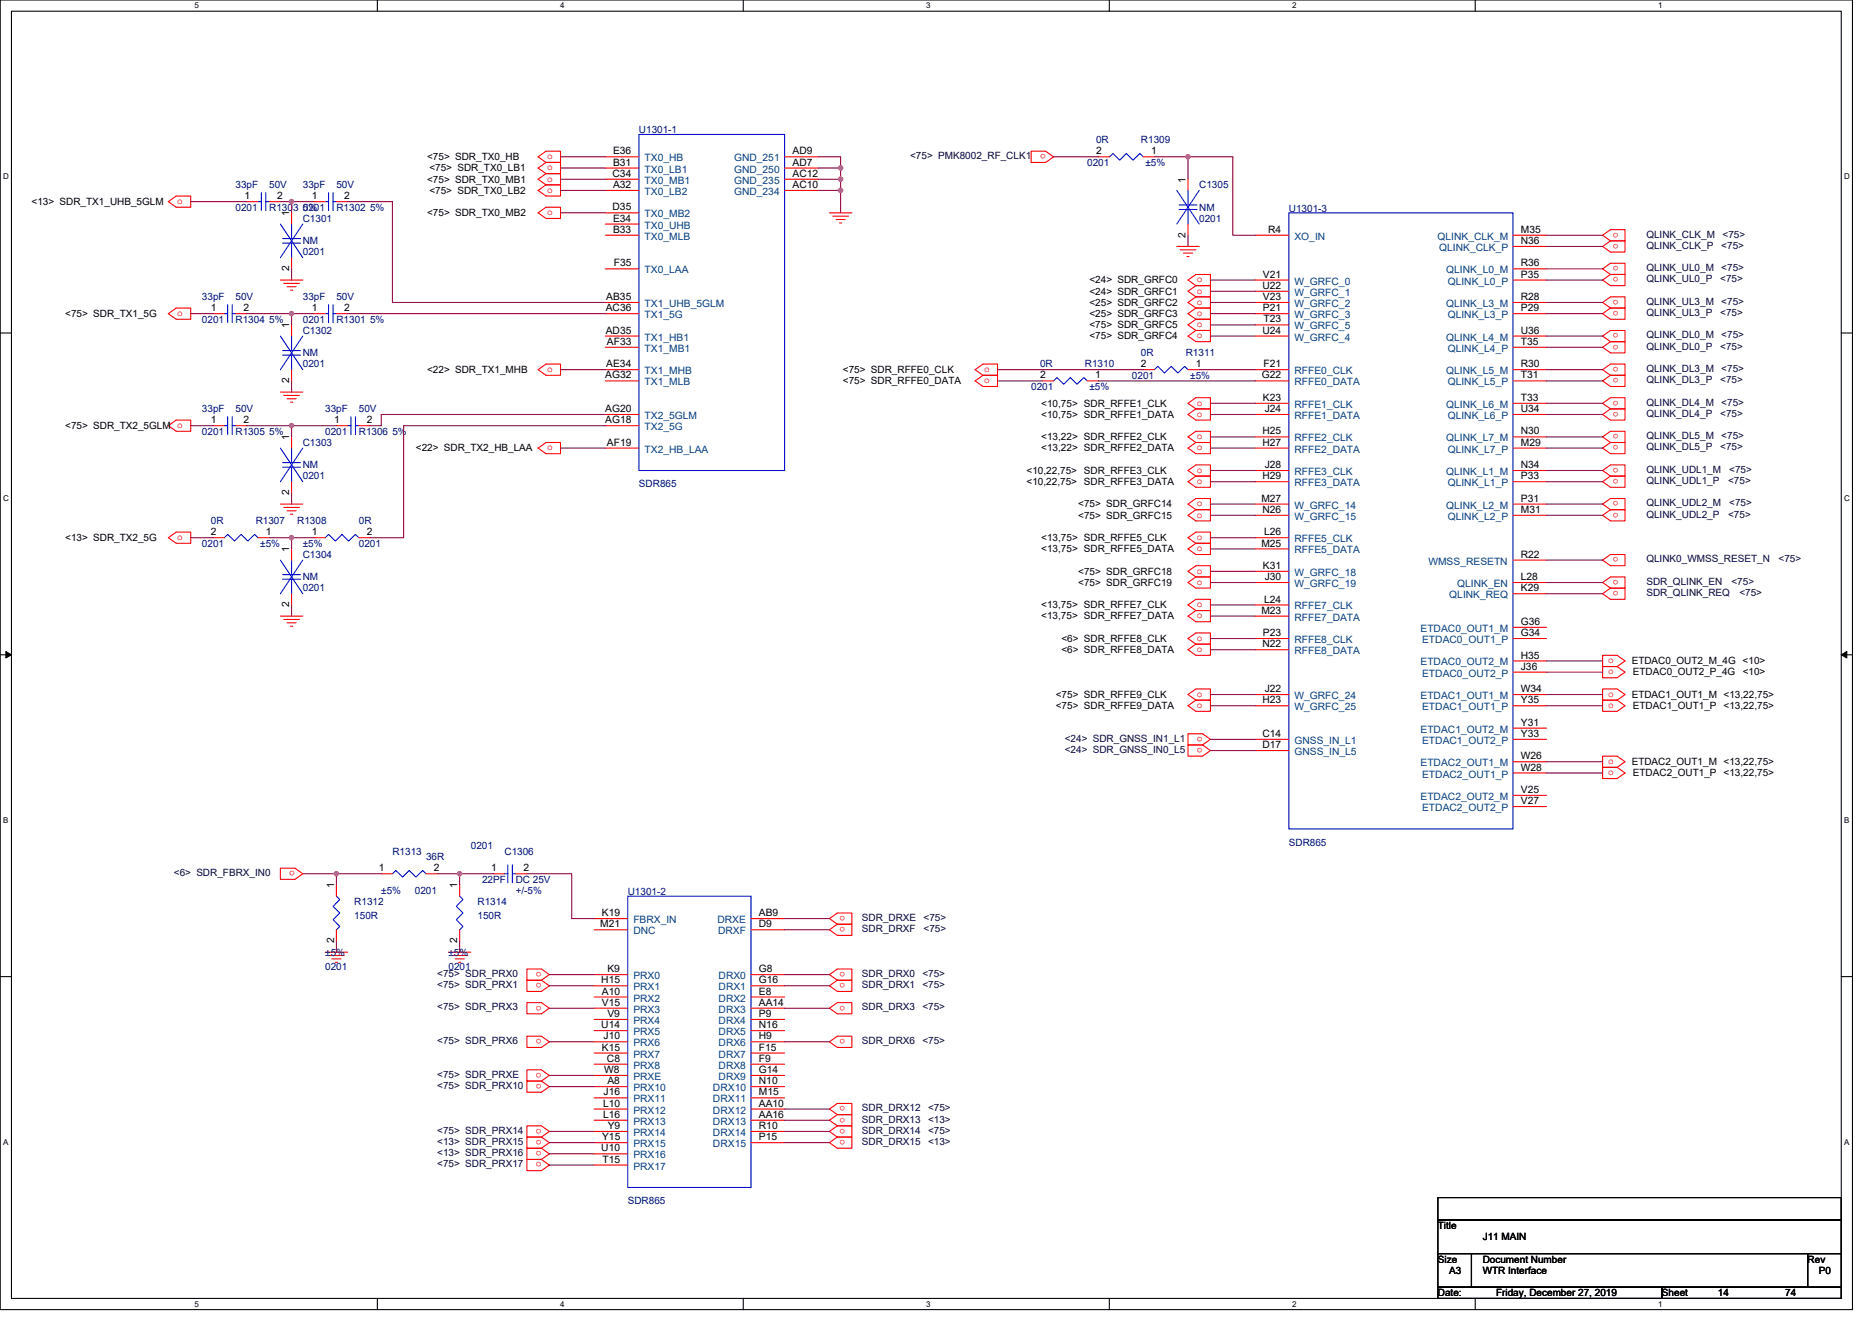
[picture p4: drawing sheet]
<svg xmlns="http://www.w3.org/2000/svg" width="297mm" height="210mm" viewBox="0 0 297 210" stroke-linecap="round" stroke-linejoin="round" font-family="sans-serif">
<path d="M0 0h293.9v207.9h-293.9zM1.8 1.8h290.4v204.3h-290.4z" fill="none" stroke="#000" stroke-width=".17"/>
<g fill="#fff">
<path d="M30.8 .2h.7v1.4h-.7z"/>
<path d="M30.8 206.3h.7v1.4h-.7z"/>
</g>
<path d="M59.9 0v1.8M59.9 206.1v1.8" fill="none" stroke="#000" stroke-width=".17"/>
<g fill="#fff">
<path d="M88.9 .2h.7v1.4h-.7z"/>
<path d="M88.9 206.3h.7v1.4h-.7z"/>
</g>
<path d="M117.9 0v1.8M117.9 206.1v1.8" fill="none" stroke="#000" stroke-width=".17"/>
<g fill="#fff">
<path d="M147 .2h.7v1.4h-.7z"/>
<path d="M147 206.3h.7v1.4h-.7z"/>
</g>
<path d="M176 0v1.8M176 206.1v1.8" fill="none" stroke="#000" stroke-width=".17"/>
<g fill="#fff">
<path d="M205 .2h.7v1.4h-.7z"/>
<path d="M205 206.3h.7v1.4h-.7z"/>
</g>
<path d="M234.1 0v1.8M234.1 206.1v1.8" fill="none" stroke="#000" stroke-width=".17"/>
<g fill="#fff">
<path d="M263.1 .2h.7v1.4h-.7z"/>
<path d="M263.1 206.3h.7v1.4h-.7z"/>
<path d="M.5 27.3h.9v1.4h-.9z"/>
<path d="M292.6 27.3h.9v1.4h-.9z"/>
<path d="M.5 78.4h.9v1.4h-.9z"/>
<path d="M292.6 78.4h.9v1.4h-.9z"/>
</g>
<path d="M0 52.9h1.8M292.2 52.9h1.7" fill="none" stroke="#000" stroke-width=".17"/>
<g fill="#fff">
<path d="M.5 129.5h.8v1.4h-.8z"/>
<path d="M292.6 129.5h.9v1.4h-.9z"/>
</g>
<path d="M0 103.9h1.8M292.2 103.9h1.7" fill="none" stroke="#000" stroke-width=".17"/>
<path d="M.9 103.4l.9 .5-.9 .5zM292.2 103.9l.8-.5v1z" fill="#000" stroke="#000" stroke-width=".16"/>
<g fill="#fff">
<path d="M.5 180.5h.8v1.4h-.8z"/>
<path d="M292.6 180.5h.9v1.4h-.9z"/>
</g>
<path d="M0 155h1.8M292.2 155h1.7M228.2 190.1h64v3.5h-64zM228.2 193.6h64v5.4h-64zM228.2 199h5.3v5.3h-5.3zM233.5 199h53.3v5.3h-53.3zM286.8 199h5.4v5.3h-5.4zM228.2 204.3h35.5v1.8h-35.5zM263.7 204.3h28.5v1.8h-28.5z" fill="none" stroke="#000" stroke-width=".17"/>
<g fill="none" stroke="#f00" stroke-width=".17">
<path d="M26.7 32l1.3-.9h2.3v1.8h-2.3zM39.2 32h1.7M42.7 32h1.8M46.3 33.8v1.8M49.8 32h1.8M53.4 32h1.8M85.4 24.9l1.2-.9h2.3v1.8h-2.3zM85.4 30.2l1.2-.9h2.3v1.8h-2.3zM85.4 33.8l1.2-.9h2.3v1.8h-2.3zM86.6 27.6h2.3v1.7h-2.3M86.6 25.8h2.3v1.8h-2.3M86.6 27.6l-1.2 .8 1.2 .9"/>
<path d="M86.6 25.8l-1.2 .9 1.2 .9M96.1 30.2h5.3M96.1 26.7h5.3M96.1 37.3h5.3M96.1 28.4h5.3M96.1 33.8h5.3M96.1 35.6h5.3M96.1 24.9h5.3M124.5 30.2h5.3M124.5 28.4h5.3M124.5 26.7h5.3M124.5 24.9h5.3"/>
<path d="M131.6 33.8h3.6M132.1 34.3h2.5M132.7 34.8h1.4M133.2 35.4h.4M163.6 24h2.3l1.3 .9-1.3 .9h-2.3zM174.3 24.9h1.8M181.4 24.9h1.8M186.7 39.1h3.6M187.3 39.6h2.5M188.5 28.4v1.8M188.5 35.6v1.7M199.2 37.3h5.3"/>
<path d="M240.1 37.3h5.3M240.1 39.1h5.3M254.3 37.3l1.2-.9h2.3v1.8h-2.3zM254.3 39.1l1.2-.9h2.3v1.8h-2.3zM26.7 49.8l1.3-.9h2.3v1.8h-2.3zM33.8 49.8h1.8M37.4 49.8h1.8M44.5 44.4h3.5M45 45h2.5M45.5 45.5h1.5M46.1 46.1h.3M46.3 40.9v1.8"/>
<path d="M46.3 51.6v1.7M46.3 58.7v1.8M49.8 49.8h1.8M53.4 49.8h1.8M85.4 58.7l1.2-.9h2.3v1.8h-2.3zM96.1 42.7h5.3M96.1 48h5.3M96.1 49.8h5.3M96.1 53.3h5.3M96.1 58.7h5.3M96.1 55.1h5.3M154.7 58.7l1.3-.9h2.3v1.8h-2.3z"/>
<path d="M181.4 58.7h1.8M187.8 40.2h1.4M188.3 40.7h.4M188.5 44.4l1.3-.8h2.3v1.7h-2.3zM188.5 53.3l1.3-.8h2.3v1.7h-2.3zM188.5 58.7h1.8M189.8 50.7h2.3v1.8h-2.3M189.8 47.1h2.3v1.8h-2.3M189.8 45.3h2.3v1.8h-2.3M189.8 48.9h2.3v1.8h-2.3M189.8 50.7l-1.3 .9 1.3 .9M189.8 47.1l-1.3 .9 1.3 .9"/>
<path d="M189.8 45.3l-1.3 .9 1.3 .9M189.8 48.9l-1.3 .9 1.3 .9M199.2 58.7h5.3M199.2 49.8h5.3M199.2 51.6h5.3M199.2 46.2h5.3M199.2 53.3h5.3M199.2 44.4h5.3M199.2 48h5.3M240.1 49.8h5.3M240.1 44.4h5.3M240.1 48h5.3"/>
<path d="M240.1 58.7h5.3M240.1 42.7h5.3M240.1 55.1h5.3M240.1 53.3h5.3M254.3 42.7l1.2-.9h2.3v1.8h-2.3zM254.3 44.4l1.2-.8h2.3v1.7h-2.3zM254.3 48l1.2-.9h2.3v1.8h-2.3zM254.3 49.8l1.2-.9h2.3v1.8h-2.3zM254.3 53.3l1.2-.8h2.3v1.7h-2.3zM254.3 55.1l1.2-.9h2.3v1.8h-2.3zM254.3 58.7l1.2-.9h2.3v1.8h-2.3zM26.7 67.6l1.3-.9h2.3v1.8h-2.3z"/>
<path d="M33.8 67.6h1.8M37.4 67.6h1.8M44.5 62.2h3.5M45 62.8h2.5M45.5 63.3h1.5M46.1 63.8h.3M46.3 69.3v1.8M46.3 76.5v1.7M53.4 67.6h1.8M56.9 67.6h1.8M85.4 71.1l1.2-.9h2.3v1.8h-2.3zM96.1 71.1h5.3"/>
<path d="M96.1 67.6h5.3M96.1 65.8h5.3M96.1 60.5h5.3M154.7 60.5l1.3-.9h2.3v1.7h-2.3zM165.4 60.5h1.8M172.5 60.5h1.8M188.5 64l1.3-.9h2.3v1.8h-2.3zM188.5 65.8l1.3-.9h2.3v1.8h-2.3zM188.5 69.3l1.3-.8h2.3v1.7h-2.3zM188.5 71.1l1.3-.9h2.3v1.8h-2.3zM188.5 74.7l1.3-.9h2.3v1.8h-2.3zM188.5 76.5l1.3-.9h2.3v1.7h-2.3z"/>
<path d="M199.2 60.5h5.3M199.2 69.3h5.3M199.2 71.1h5.3M199.2 76.5h5.3M199.2 65.8h5.3M199.2 74.7h5.3M199.2 64h5.3M240.1 71.1h5.3M240.1 69.3h5.3M240.1 74.7h5.3M240.1 76.5h5.3M240.1 60.5h5.3"/>
<path d="M240.1 64h5.3M240.1 65.8h5.3M254.3 60.5l1.2-.9h2.3v1.7h-2.3zM254.3 64l1.2-.9h2.3v1.8h-2.3zM254.3 65.8l1.2-.9h2.3v1.8h-2.3zM254.3 69.3l1.2-.8h2.3v1.7h-2.3zM254.3 71.1l1.2-.9h2.3v1.8h-2.3zM254.3 74.7l1.2-.9h2.3v1.8h-2.3zM254.3 76.5l1.2-.9h2.3v1.7h-2.3zM26.7 85.3l1.3-.8h2.3v1.7h-2.3zM33.8 85.3h1.8M40.9 85.3h1.8"/>
<path d="M44.5 80h3.5M44.5 97.8h3.5M45 80.5h2.5M45 98.3h2.5M45.5 81.1h1.5M45.5 98.8h1.5M46.1 81.6h.3M46.1 99.4h.3M46.3 87.1v1.8M46.3 94.2v1.8M49.8 85.3h1.8M56.9 85.3h1.8"/>
<path d="M188.5 90.7l1.3-.9h2.3v1.8h-2.3zM188.5 80l1.3-.9h2.3v1.8h-2.3zM188.5 81.8l1.3-.9h2.3v1.8h-2.3zM188.5 85.3l1.3-.8h2.3v1.7h-2.3zM188.5 87.1l1.3-.9h2.3v1.8h-2.3zM188.5 96l1.3-.9h2.3v1.8h-2.3zM188.5 97.8l1.3-.9h2.3v1.8h-2.3zM188.5 92.5l1.3-.9h2.3v1.7h-2.3zM199.2 92.5h5.3M199.2 90.7h5.3M199.2 96h5.3M199.2 85.3h5.3"/>
<path d="M199.2 97.8h5.3M199.2 87.1h5.3M199.2 80h5.3M199.2 81.8h5.3M240.1 99.6h5.3M240.1 94.2h5.3M240.1 92.5h5.3M240.1 81.8h5.3M240.1 80h5.3M240.1 88.9h5.3M254.3 80l1.2-.9h2.3v1.8h-2.3zM254.3 81.8l1.2-.9h2.3v1.8h-2.3z"/>
<path d="M254.3 88.9l1.2-.9h2.3v1.8h-2.3zM254.3 92.5l1.2-.9h2.3v1.7h-2.3zM254.3 94.2l1.2-.9h2.3v1.8h-2.3zM188.5 116.5h2.3l1.3 .8-1.3 .9h-2.3zM188.5 118.2h2.3l1.3 .9-1.3 .9h-2.3zM188.5 101.3l1.3-.8h2.3v1.7h-2.3zM188.5 103.1l1.3-.9h2.3v1.8h-2.3zM188.5 110.2l1.3-.9h2.3v1.8h-2.3zM188.5 112l1.3-.9h2.3v1.8h-2.3zM199.2 117.3h5.3M199.2 119.1h5.3M199.2 112h5.3"/>
<path d="M199.2 110.2h5.3M199.2 103.1h5.3M199.2 101.3h5.3M240.1 101.3h5.3M240.1 104.9h5.3M240.1 106.7h5.3M240.1 110.2h5.3M240.1 115.6h5.3M240.1 117.3h5.3M240.1 112h5.3M254.3 104h2.3l1.2 .9-1.2 .9h-2.3zM254.3 105.8h2.3l1.2 .9-1.2 .9h-2.3z"/>
<path d="M254.3 109.3h2.3l1.2 .9-1.2 .9h-2.3zM254.3 111.1h2.3l1.2 .9-1.2 .9h-2.3zM44.5 137.8h2.3l1.2 .9-1.2 .9h-2.3zM60.5 138.7h1.8M67.6 138.7h1.8M78.3 138.7h1.7M81.8 138.7h1.8M240.1 126.2h5.3M240.1 128h5.3M240.1 120.9h5.3M240.1 122.7h5.3M254.3 120h2.3l1.2 .9-1.2 .9h-2.3z"/>
<path d="M254.3 121.8h2.3l1.2 .9-1.2 .9h-2.3zM51.6 151.1h3.6M52.1 151.7h2.5M52.7 152.2h1.4M53.2 152.7h.3M53.4 140.5v1.7M53.4 147.6v1.8M71.2 151.1h3.5M71.7 151.7h2.5M72.2 152.2h1.5M72.8 152.7h.3M72.9 140.5v1.7"/>
<path d="M72.9 147.6v1.8M83.6 155.6h2.3l1.3 .9-1.3 .9h-2.3zM83.6 159.1h2.3l1.3 .9-1.3 .9h-2.3zM83.6 153.8h2.3l1.3 .9-1.3 .9h-2.3zM94.3 158.2h5.3M94.3 156.5h5.3M94.3 154.7h5.3M94.3 145.8h5.3M94.3 147.6h5.3M119.2 147.6h5.3M119.2 158.2h5.3M119.2 154.7h5.3"/>
<path d="M119.2 156.5h5.3M119.2 145.8h5.3M131.6 156.5l1.3-.9h2.3v1.8h-2.3zM131.6 145.8l1.3-.9h2.3v1.8h-2.3zM131.6 147.6l1.3-.9h2.3v1.8h-2.3zM131.6 154.7l1.3-.9h2.3v1.8h-2.3zM83.6 164.5h2.3l1.3 .9-1.3 .8h-2.3zM83.6 169.8h2.3l1.3 .9-1.3 .9h-2.3zM83.6 171.6h2.3l1.3 .9-1.3 .9h-2.3zM83.6 178.7h2.3l1.3 .9-1.3 .9h-2.3zM94.3 172.5h5.3M94.3 168.9h5.3"/>
<path d="M94.3 165.4h5.3M94.3 174.2h5.3M94.3 167.1h5.3M94.3 176h5.3M94.3 177.8h5.3M94.3 163.6h5.3M94.3 161.8h5.3M94.3 160h5.3M94.3 170.7h5.3M94.3 179.6h5.3M119.2 168.9h5.3M119.2 167.1h5.3"/>
<path d="M119.2 170.7h5.3M119.2 165.4h5.3M119.2 174.2h5.3M119.2 172.5h5.3M119.2 163.6h5.3M119.2 161.8h5.3M119.2 179.6h5.3M119.2 176h5.3M119.2 160h5.3M119.2 177.8h5.3M131.6 160l1.3-.9h2.3v1.8h-2.3zM131.6 165.4l1.3-.9h2.3v1.7h-2.3z"/>
<path d="M131.6 176l1.3-.9h2.3v1.8h-2.3zM132.9 176.9h2.3v1.8h-2.3M132.9 178.7h2.3v1.8h-2.3M132.9 176.9l-1.3 .9 1.3 .9M132.9 178.7l-1.3 .9 1.3 .9M83.6 184h2.3l1.3 .9-1.3 .9h-2.3zM85.9 180.5l1.3 .9-1.3 .8M85.9 182.2l1.3 .9-1.3 .9M85.9 180.5h-2.3v1.7h2.3M85.9 182.2h-2.3v1.8h2.3M94.3 184.9h5.3M94.3 183.1h5.3"/>
<path d="M94.3 181.4h5.3M119.2 181.4h5.3M131.6 181.4l1.3-.9h2.3v1.7h-2.3z"/>
</g>
<g fill="none" stroke="#00f" stroke-width=".17">
<path d="M40.9 32h.6M41.5 30.6v2.8M42.2 30.6v2.8M42.2 32h.5M44.5 35.6l3.5 5.3M44.8 37.9h2.9M44.8 38.6h2.9M46.3 35.6v2.3M46.3 38.6v2.3M48 35.6l-3.5 5.3M51.6 32h.5M52.1 30.6v2.8"/>
<path d="M52.8 30.6v2.8M52.8 32h.6M101.4 21.3h23.1v53.4h-23.1zM176.1 24.9l.5-.5 1.1 1 1-1 1.1 1 1.1-1 .5 .5M186.7 30.2l3.6 5.4M187.1 32.5h2.8M187.1 33.3h2.8M188.5 30.2v2.3M188.5 33.3v2.3M190.3 30.2l-3.6 5.4M204.5 33.8h35.6v97.8h-35.6zM35.6 49.8h.5"/>
<path d="M36.1 48.4v2.8M36.8 48.4v2.8M36.8 49.8h.6M44.5 53.3l3.5 5.4M44.8 55.6h2.9M44.8 56.4h2.9M46.3 53.3v2.3M46.3 56.4v2.3M48 53.3l-3.5 5.4M51.6 49.8h.5M52.1 48.4v2.8M52.8 48.4v2.8"/>
<path d="M52.8 49.8h.6M183.2 58.7l.5-.6 1.1 1.1 1-1.1 1.1 1.1 1.1-1.1 .5 .6M35.6 67.6h.5M36.1 66.1v2.9M36.8 66.1v2.9M36.8 67.6h.6M44.5 71.1l3.5 5.4M44.8 73.4h2.9M44.8 74.1h2.9M46.3 71.1v2.3M46.3 74.1v2.4M48 71.1l-3.5 5.4"/>
<path d="M55.2 67.6h.5M55.7 66.1v2.9M56.4 66.1v2.9M56.4 67.6h.5M167.2 60.5l.5-.6 1.1 1.1 1-1.1 1.1 1.1 1.1-1.1 .5 .6M35.6 85.3l.5-.5 1.1 1.1 1.1-1.1 1 1.1 1.1-1.1 .5 .5M44.5 88.9l3.5 5.3M44.8 91.2h2.9M44.8 91.9h2.9M46.3 88.9v2.3M46.3 91.9v2.3M48 88.9l-3.5 5.3"/>
<path d="M51.6 85.3l.5-.5 1.1 1.1 1.1-1.1 1 1.1 1.1-1.1 .5 .5M62.3 138.7l.5-.5 1.1 1 1-1 1.1 1 1.1-1 .5 .5M80 138.7h.6M80.6 137.3v2.8M81.3 137.3v2.8M81.3 138.7h.5M53.4 142.2l.5 .6-1.1 1 1.1 1.1-1.1 1.1 1.1 1-.5 .6M72.9 142.2l.6 .6-1.1 1 1.1 1.1-1.1 1.1 1.1 1-.6 .6M99.6 142.2h19.6v46.3h-19.6z"/>
</g>
<g fill="none" stroke="#800040" stroke-width=".17">
<path d="M30.3 32h8.9M44.5 32h1.8v1.8M46.3 32h3.5M55.2 32h7.1v16h33.8M88.9 24.9h7.2M88.9 26.7h7.2M88.9 28.4h7.2M88.9 30.2h7.2M88.9 33.8h7.2M129.8 30.2h3.6M129.8 28.4h3.6M129.8 26.7h3.6"/>
<path d="M129.8 24.9h3.6v1.8M133.4 30.2v3.6M133.4 28.4v1.8M133.4 26.7v1.7M167.2 24.9h7.1M183.2 24.9h12.4v12.4h3.6M188.5 37.3v1.8M188.5 24.9v3.5M245.4 37.3h8.9M245.4 39.1h8.9M30.3 49.8h3.5M39.2 49.8h7.1"/>
<path d="M46.3 42.7v1.7M46.3 49.8v1.8M46.3 49.8h3.5M55.2 49.8h40.9M88.9 58.7h7.2M158.3 58.7h23.1M190.3 58.7h8.9M192.1 44.4h7.1M192.1 46.2h7.1M192.1 48h7.1M192.1 51.6h7.1M192.1 53.3h7.1"/>
<path d="M192.1 49.8h7.1M245.4 42.7h8.9M245.4 44.4h8.9M245.4 48h8.9M245.4 49.8h8.9M245.4 53.3h8.9M245.4 55.1h8.9M245.4 58.7h8.9M30.3 67.6h3.5M39.2 67.6h7.1M46.3 60.5v1.7M46.3 67.6h7.1"/>
<path d="M46.3 67.6v1.7M46.3 78.2v1.8M88.9 71.1h7.2M96.1 65.8h-35.6v1.8h-1.8M96.1 67.6h-32.1v17.7h-5.3M158.3 60.5h7.1M174.3 60.5h24.9M192.1 64h7.1M192.1 65.8h7.1M192.1 69.3h7.1M192.1 71.1h7.1M192.1 74.7h7.1"/>
<path d="M192.1 76.5h7.1M245.4 60.5h8.9M245.4 64h8.9M245.4 65.8h8.9M245.4 69.3h8.9M245.4 71.1h8.9M245.4 74.7h8.9M245.4 76.5h8.9M30.3 85.3h3.5M42.7 85.3h3.6M46.3 85.3v1.8M46.3 96v1.8"/>
<path d="M46.3 85.3h3.5M192.1 80h7.1M192.1 81.8h7.1M192.1 85.3h7.1M192.1 87.1h7.1M192.1 96h7.1M192.1 97.8h7.1M192.1 90.7h7.1M192.1 92.5h7.1M245.4 80h8.9M245.4 81.8h8.9M245.4 88.9h8.9"/>
<path d="M245.4 92.5h8.9M245.4 94.2h8.9M192.1 101.3h7.1M192.1 103.1h7.1M192.1 110.2h7.1M192.1 112h7.1M192.1 117.3h7.1M192.1 119.1h7.1M245.4 104.9h8.9M245.4 106.7h8.9M245.4 110.2h8.9M245.4 112h8.9"/>
<path d="M48 138.7h5.4M60.5 138.7h-7.1v1.8M69.4 138.7h3.5M78.3 138.7h-5.4v1.8M83.6 138.7h7.1v7.1h3.6M245.4 120.9h8.9M245.4 122.7h8.9M53.4 149.4v1.7M72.9 149.4v1.7M87.2 156.5h7.1M87.2 154.7h7.1M124.5 156.5h7.1"/>
<path d="M124.5 145.8h7.1M124.5 147.6h7.1M124.5 154.7h7.1M87.2 179.6h7.1M87.2 172.5h7.1M87.2 170.7h7.1M87.2 165.4h7.1M87.2 160h7.1M124.5 160h7.1M124.5 165.4h7.1M124.5 176h7.1M124.5 177.8h7.1"/>
<path d="M124.5 179.6h7.1M87.2 184.9h7.1M87.2 183.1h7.1M87.2 181.4h7.1M124.5 181.4h7.1"/>
</g>
<g fill="#f0f" stroke="#f0f" stroke-width=".17">
<circle cx="46.3" cy="32" r=".35"/>
<circle cx="46.3" cy="49.8" r=".35"/>
<circle cx="46.3" cy="67.6" r=".35"/>
<circle cx="46.3" cy="85.3" r=".35"/>
<circle cx="188.5" cy="24.9" r=".35"/>
<circle cx="133.4" cy="30.2" r=".35"/>
<circle cx="133.4" cy="28.4" r=".35"/>
<circle cx="133.4" cy="26.7" r=".35"/>
<circle cx="53.4" cy="138.7" r=".35"/>
<circle cx="72.9" cy="138.7" r=".35"/>
</g>
<g font-size="1.6" fill="#000080">
<text x="101.4" y="21.1">U1301-1</text>
<text x="173.9" y="22.8">0R</text>
<text x="181" y="22.8">R1309</text>
<text x="37.4" y="29.9">33pF</text>
<text x="42.7" y="29.9">50V</text>
<text x="48" y="29.9">33pF</text>
<text x="53.4" y="29.9">50V</text>
<text x="172.5" y="26.3">0201</text>
<text x="181.8" y="26.3">±5%</text>
<text x="190.3" y="29.9">C1305</text>
<text x="37.4" y="33.4">0201</text>
<text x="42.7" y="33.4">R1303</text>
<text x="48" y="35.2">C1301</text>
<text x="48" y="33.4">0201</text>
<text x="48" y="33.4">5%</text>
<text x="53.4" y="33.4">R1302</text>
<text x="58.7" y="33.4">5%</text>
<text x="190.3" y="33.4">NM</text>
<text x="190.3" y="35.2">0201</text>
<text x="204.5" y="33.6">U1301-3</text>
<text x="48" y="38.8">NM</text>
<text x="48" y="40.5">0201</text>
<text x="32" y="47.6">33pF</text>
<text x="37.4" y="47.6">50V</text>
<text x="48" y="47.6">33pF</text>
<text x="53.4" y="47.6">50V</text>
<text x="32" y="51.2">0201</text>
<text x="37.4" y="51.2">R1304</text>
<text x="42.7" y="51.2">5%</text>
<text x="48" y="51.2">0201</text>
<text x="48" y="53">C1302</text>
<text x="53.4" y="51.2">R1301</text>
<text x="58.7" y="51.2">5%</text>
<text x="48" y="56.5">NM</text>
<text x="48" y="58.3">0201</text>
<text x="165" y="58.3">0R</text>
<text x="172.1" y="58.3">R1310</text>
<text x="181" y="56.5">0R</text>
<text x="188.1" y="56.5">R1311</text>
<text x="32" y="65.4">33pF</text>
<text x="37.4" y="65.4">50V</text>
<text x="51.6" y="65.4">33pF</text>
<text x="56.9" y="65.4">50V</text>
<text x="163.6" y="61.9">0201</text>
<text x="172.9" y="61.9">±5%</text>
<text x="179.6" y="60.1">0201</text>
<text x="188.9" y="60.1">±5%</text>
<text x="32" y="69">0201</text>
<text x="37.4" y="69">R1305</text>
<text x="42.7" y="69">5%</text>
<text x="48" y="70.8">C1303</text>
<text x="51.6" y="69">0201</text>
<text x="56.9" y="69">R1306</text>
<text x="62.3" y="69">5%</text>
<text x="48" y="74.3">NM</text>
<text x="48" y="76.1">0201</text>
<text x="101.4" y="77.3">SDR865</text>
<text x="33.5" y="83.2">0R</text>
<text x="40.6" y="83.2">R1307</text>
<text x="47.2" y="83.2">R1308</text>
<text x="56.9" y="83.2">0R</text>
<text x="32" y="86.8">0201</text>
<text x="41.3" y="86.8">±5%</text>
<text x="48" y="88.5">C1304</text>
<text x="48" y="86.8">±5%</text>
<text x="56.9" y="86.8">0201</text>
<text x="48" y="92.1">NM</text>
<text x="48" y="93.9">0201</text>
<text x="62.3" y="135.7">R1313</text>
<text x="67.6" y="136.5">36R</text>
<text x="74.7" y="134.8">0201</text>
<text x="80" y="135.7">C1306</text>
<text x="204.5" y="134.2">SDR865</text>
<text x="56.2" y="143.7">R1312</text>
<text x="60.5" y="141.9">±5%</text>
<text x="65.8" y="141.9">0201</text>
<text x="75.8" y="143.7">R1314</text>
<text x="76.5" y="140.1">22PF</text>
<text x="81.8" y="140.1">DC 25V</text>
<text x="81.8" y="141.9">+/-5%</text>
<text x="99.6" y="142">U1301-2</text>
<text x="56.2" y="145.8">150R</text>
<text x="75.8" y="145.8">150R</text>
<text x="51.6" y="151.7">±5%</text>
<text x="51.6" y="154">0201</text>
<text x="71.2" y="151.7">±5%</text>
<text x="71.2" y="154">0201</text>
<text x="99.6" y="191.1">SDR865</text>
</g>
<g font-size="1.6">
<text x="67.8" y="25.4">&lt;75&gt; SDR_TX0_HB</text>
<text x="67.8" y="29">&lt;75&gt; SDR_TX0_MB1</text>
<text x="68.1" y="27.2">&lt;75&gt; SDR_TX0_LB1</text>
<text x="97.2" y="28.1">C34</text>
<text x="97.3" y="29.8">A32</text>
<text x="97.3" y="26.3">B31</text>
<text x="97.3" y="24.5">E36</text>
<text x="125.7" y="29.8">AC10</text>
<text x="125.7" y="28.1">AC12</text>
<text x="125.7" y="26.3">AD7</text>
<text x="125.7" y="24.5">AD9</text>
<text x="173.9" y="24.5">2</text>
<text x="182.6" y="24.5">1</text>
<text x="188.1" y="29" transform="rotate(-90 188.1 29)">1</text>
<text x="5" y="32.5">&lt;13&gt; SDR_TX1_UHB_5GLM</text>
<text x="38.8" y="31.6">1</text>
<text x="44" y="31.6">2</text>
<text x="45.9" y="34.3" transform="rotate(-90 45.9 34.3)">1</text>
<text x="49.5" y="31.6">1</text>
<text x="54.6" y="31.6">2</text>
<text x="67.8" y="34.3">&lt;75&gt; SDR_TX0_MB2</text>
<text x="68.1" y="30.8">&lt;75&gt; SDR_TX0_LB2</text>
<text x="97.2" y="33.4">D35</text>
<text x="97.3" y="35.2">E34</text>
<text x="97.3" y="37">B33</text>
<text x="188.1" y="37.7" transform="rotate(-90 188.1 37.7)">2</text>
<text x="201.2" y="37">R4</text>
<text x="241.3" y="38.7">N36</text>
<text x="241.3" y="37">M35</text>
<text x="45.9" y="43.1" transform="rotate(-90 45.9 43.1)">2</text>
<text x="96.2" y="47.6">AB35</text>
<text x="97.4" y="42.3">F35</text>
<text x="172.9" y="45">&lt;24&gt; SDR_GRFC0</text>
<text x="172.9" y="46.8">&lt;24&gt; SDR_GRFC1</text>
<text x="200.3" y="45.8">U22</text>
<text x="200.4" y="44.1">V21</text>
<text x="200.4" y="47.6">V23</text>
<text x="241.3" y="44.1">P35</text>
<text x="241.3" y="47.6">R28</text>
<text x="241.3" y="42.3">R36</text>
<text x="10.3" y="50.3">&lt;75&gt; SDR_TX1_5G</text>
<text x="33.5" y="49.4">1</text>
<text x="38.6" y="49.4">2</text>
<text x="45.9" y="52.1" transform="rotate(-90 45.9 52.1)">1</text>
<text x="49.5" y="49.4">1</text>
<text x="54.6" y="49.4">2</text>
<text x="96.1" y="49.4">AC36</text>
<text x="96.1" y="53">AD35</text>
<text x="172.9" y="52.1">&lt;75&gt; SDR_GRFC5</text>
<text x="172.9" y="48.5">&lt;25&gt; SDR_GRFC2</text>
<text x="172.9" y="53.9">&lt;75&gt; SDR_GRFC4</text>
<text x="172.9" y="50.3">&lt;25&gt; SDR_GRFC3</text>
<text x="200.3" y="53">U24</text>
<text x="200.4" y="49.4">P21</text>
<text x="200.5" y="51.2">T23</text>
<text x="241.3" y="49.4">P29</text>
<text x="241.3" y="53">U36</text>
<text x="67.8" y="59.2">&lt;22&gt; SDR_TX1_MHB</text>
<text x="96.2" y="58.3">AE34</text>
<text x="96.3" y="54.7">AF33</text>
<text x="133.7" y="59.2">&lt;75&gt; SDR_RFFE0_CLK</text>
<text x="181" y="58.3">2</text>
<text x="189.8" y="58.3">1</text>
<text x="200.5" y="58.3">F21</text>
<text x="241.3" y="54.7">T35</text>
<text x="241.3" y="58.3">R30</text>
<text x="45.9" y="60.8" transform="rotate(-90 45.9 60.8)">2</text>
<text x="96" y="65.4">AG20</text>
<text x="96" y="60.1">AG32</text>
<text x="133.7" y="61">&lt;75&gt; SDR_RFFE0_DATA</text>
<text x="165" y="60.1">2</text>
<text x="165.2" y="64.5">&lt;10,75&gt; SDR_RFFE1_CLK</text>
<text x="173.8" y="60.1">1</text>
<text x="200.2" y="60.1">G22</text>
<text x="200.4" y="63.6">K23</text>
<text x="200.7" y="65.4">J24</text>
<text x="241.3" y="60.1">T31</text>
<text x="241.3" y="65.4">U34</text>
<text x="241.3" y="63.6">T33</text>
<text x="10.3" y="68.1">&lt;75&gt; SDR_TX2_5GLM o</text>
<text x="33.5" y="67.2">1</text>
<text x="38.6" y="67.2">2</text>
<text x="45.9" y="69.9" transform="rotate(-90 45.9 69.9)">1</text>
<text x="53" y="67.2">1</text>
<text x="58.2" y="67.2">2</text>
<text x="66" y="71.6">&lt;22&gt; SDR_TX2_HB_LAA</text>
<text x="96" y="67.2">AG18</text>
<text x="96.3" y="70.7">AF19</text>
<text x="165.2" y="66.3">&lt;10,75&gt; SDR_RFFE1_DATA</text>
<text x="165.2" y="69.9">&lt;13,22&gt; SDR_RFFE2_CLK</text>
<text x="165.2" y="71.6">&lt;13,22&gt; SDR_RFFE2_DATA</text>
<text x="200.3" y="69">H25</text>
<text x="200.3" y="70.7">H27</text>
<text x="241.3" y="70.7">M29</text>
<text x="241.3" y="69">N30</text>
<text x="162.9" y="75.2">&lt;10,22,75&gt; SDR_RFFE3_CLK</text>
<text x="162.9" y="77">&lt;10,22,75&gt; SDR_RFFE3_DATA</text>
<text x="200.3" y="76.1">H29</text>
<text x="200.7" y="74.3">J28</text>
<text x="241.3" y="76.1">P33</text>
<text x="241.3" y="74.3">N34</text>
<text x="45.9" y="78.6" transform="rotate(-90 45.9 78.6)">2</text>
<text x="171.1" y="80.5">&lt;75&gt; SDR_GRFC14</text>
<text x="171.1" y="82.3">&lt;75&gt; SDR_GRFC15</text>
<text x="200.1" y="79.6">M27</text>
<text x="200.3" y="81.4">N26</text>
<text x="241.3" y="81.4">M31</text>
<text x="241.3" y="79.6">P31</text>
<text x="10.3" y="85.9">&lt;13&gt; SDR_TX2_5G</text>
<text x="33.5" y="85">2</text>
<text x="42.2" y="85">1</text>
<text x="45.9" y="87.7" transform="rotate(-90 45.9 87.7)">1</text>
<text x="49.5" y="85">1</text>
<text x="58.2" y="85">2</text>
<text x="165.2" y="85.9">&lt;13,75&gt; SDR_RFFE5_CLK</text>
<text x="165.2" y="87.7">&lt;13,75&gt; SDR_RFFE5_DATA</text>
<text x="200.1" y="86.7">M25</text>
<text x="200.6" y="85">L26</text>
<text x="241.3" y="88.5">R22</text>
<text x="171.1" y="91.2">&lt;75&gt; SDR_GRFC18</text>
<text x="171.1" y="93">&lt;75&gt; SDR_GRFC19</text>
<text x="200.4" y="90.3">K31</text>
<text x="200.6" y="95.6">L24</text>
<text x="200.7" y="92.1">J30</text>
<text x="241.3" y="92.1">L28</text>
<text x="241.3" y="93.9">K29</text>
<text x="45.9" y="96.4" transform="rotate(-90 45.9 96.4)">2</text>
<text x="165.2" y="96.5">&lt;13,75&gt; SDR_RFFE7_CLK</text>
<text x="165.2" y="98.3">&lt;13,75&gt; SDR_RFFE7_DATA</text>
<text x="168.4" y="101.9">&lt;6&gt; SDR_RFFE8_CLK</text>
<text x="200.1" y="97.4">M23</text>
<text x="200.4" y="101">P23</text>
<text x="241.3" y="99.2">G36</text>
<text x="241.3" y="101">G34</text>
<text x="168.4" y="103.7">&lt;6&gt; SDR_RFFE8_DATA</text>
<text x="200.3" y="102.7">N22</text>
<text x="241.3" y="104.5">H35</text>
<text x="241.3" y="106.3">J36</text>
<text x="258.9" y="105.4">ETDAC0_OUT2_M_4G &lt;10&gt;</text>
<text x="259.1" y="107.2">ETDAC0_OUT2_P_4G</text>
<text x="276.5" y="107.2">&lt;10&gt;</text>
<text x="167.5" y="110.8">&lt;75&gt; SDR_RFFE9_CLK</text>
<text x="167.5" y="112.5">&lt;75&gt; SDR_RFFE9_DATA</text>
<text x="200.3" y="111.6">H23</text>
<text x="200.7" y="109.9">J22</text>
<text x="241.3" y="109.9">W34</text>
<text x="241.3" y="111.6">Y35</text>
<text x="258.9" y="110.8">ETDAC1_OUT1_M &lt;13,22,75&gt;</text>
<text x="259.1" y="112.5">ETDAC1_OUT1_P</text>
<text x="273.5" y="112.5">&lt;13,22,75&gt;</text>
<text x="200.3" y="117">C14</text>
<text x="200.3" y="118.7">D17</text>
<text x="241.3" y="115.2">Y31</text>
<text x="241.3" y="117">Y33</text>
<text x="241.3" y="125.9">V25</text>
<text x="241.3" y="120.5">W26</text>
<text x="241.3" y="122.3">W28</text>
<text x="258.9" y="121.4">ETDAC2_OUT1_M &lt;13,22,75&gt;</text>
<text x="259.1" y="123.2">ETDAC2_OUT1_P</text>
<text x="273.5" y="123.2">&lt;13,22,75&gt;</text>
<text x="241.3" y="127.6">V27</text>
<text x="53" y="141" transform="rotate(-90 53 141)">1</text>
<text x="60.1" y="138.3">1</text>
<text x="68.9" y="138.3">2</text>
<text x="72.6" y="141" transform="rotate(-90 72.6 141)">1</text>
<text x="77.9" y="138.3">1</text>
<text x="83.1" y="138.3">2</text>
<text x="53" y="149.7" transform="rotate(-90 53 149.7)">2</text>
<text x="72.6" y="149.7" transform="rotate(-90 72.6 149.7)">2</text>
<text x="95.2" y="147.2">M21</text>
<text x="95.5" y="145.4">K19</text>
<text x="120.4" y="145.4">AB9</text>
<text x="120.4" y="147.2">D9</text>
<text x="96.4" y="154.3">K9</text>
<text x="120.4" y="154.3">G8</text>
<text x="95.4" y="156.1">H15</text>
<text x="95.5" y="157.9">A10</text>
<text x="95.5" y="159.6">V15</text>
<text x="96.4" y="161.4">V9</text>
<text x="120.4" y="157.9">E8</text>
<text x="120.4" y="156.1">G16</text>
<text x="120.4" y="161.4">P9</text>
<text x="120.4" y="159.6">AA14</text>
<text x="95.4" y="163.2">U14</text>
<text x="95.5" y="166.8">K15</text>
<text x="95.8" y="165">J10</text>
<text x="120.4" y="166.8">F15</text>
<text x="120.4" y="165">H9</text>
<text x="120.4" y="163.2">N16</text>
<text x="95.8" y="173.9">J16</text>
<text x="95.9" y="170.3">W8</text>
<text x="96.3" y="168.5">C8</text>
<text x="96.4" y="172.1">A8</text>
<text x="120.4" y="168.5">F9</text>
<text x="120.4" y="170.3">G14</text>
<text x="120.4" y="173.9">M15</text>
<text x="120.4" y="172.1">N10</text>
<text x="95.7" y="175.6">L10</text>
<text x="95.7" y="177.4">L16</text>
<text x="96.4" y="179.2">Y9</text>
<text x="120.4" y="179.2">R10</text>
<text x="120.4" y="175.6">AA10</text>
<text x="120.4" y="177.4">AA16</text>
<text x="95.4" y="182.8">U10</text>
<text x="95.5" y="181">Y15</text>
<text x="95.6" y="184.5">T15</text>
<text x="120.4" y="181">P15</text>
<text x="228.2" y="195.1">Title</text>
<text x="235.3" y="196.8">J11 MAIN</text>
<text x="228.2" y="200.4">Size</text>
<text x="229.9" y="202.2">A3</text>
<text x="235.3" y="200.4">Document Number</text>
<text x="235.3" y="202.2">WTR Interface</text>
<text x="286.8" y="200.4">Rev</text>
<text x="288.6" y="202.2">P0</text>
<text x="228.2" y="205.7">Date:</text>
<text x="237.4" y="205.7">Friday, December 27, 2019</text>
<text x="263.7" y="205.7">Sheet</text>
<text x="272.6" y="205.7">14</text>
<text x="283.3" y="205.7">74</text>
</g>
<g font-size="1.6" fill="#f00">
<text x="86.8" y="25.3">o</text>
<text x="86.8" y="28.8">o</text>
<text x="86.8" y="27">o</text>
<text x="165.9" y="24.5" transform="rotate(180 165.9 24.5)">o</text>
<text x="28.1" y="32.4">o</text>
<text x="86.8" y="30.6">o</text>
<text x="86.8" y="34.1">o</text>
<text x="256.8" y="36.9" transform="rotate(180 256.8 36.9)">o</text>
<text x="256.8" y="38.7" transform="rotate(180 256.8 38.7)">o</text>
<text x="189.9" y="44.8">o</text>
<text x="189.9" y="46.6">o</text>
<text x="256.8" y="42.2" transform="rotate(180 256.8 42.2)">o</text>
<text x="256.8" y="44" transform="rotate(180 256.8 44)">o</text>
<text x="256.8" y="47.6" transform="rotate(180 256.8 47.6)">o</text>
<text x="28.1" y="50.1">o</text>
<text x="189.9" y="51.9">o</text>
<text x="189.9" y="48.4">o</text>
<text x="189.9" y="53.7">o</text>
<text x="189.9" y="50.1">o</text>
<text x="256.8" y="49.4" transform="rotate(180 256.8 49.4)">o</text>
<text x="256.8" y="52.9" transform="rotate(180 256.8 52.9)">o</text>
<text x="86.8" y="59">o</text>
<text x="156.1" y="59">o</text>
<text x="256.8" y="54.7" transform="rotate(180 256.8 54.7)">o</text>
<text x="256.8" y="58.3" transform="rotate(180 256.8 58.3)">o</text>
<text x="156.1" y="60.8">o</text>
<text x="189.9" y="64.4">o</text>
<text x="256.8" y="60" transform="rotate(180 256.8 60)">o</text>
<text x="256.8" y="63.6" transform="rotate(180 256.8 63.6)">o</text>
<text x="256.8" y="65.4" transform="rotate(180 256.8 65.4)">o</text>
<text x="86.8" y="71.5">o</text>
<text x="189.9" y="66.1">o</text>
<text x="189.9" y="69.7">o</text>
<text x="189.9" y="71.5">o</text>
<text x="256.8" y="68.9" transform="rotate(180 256.8 68.9)">o</text>
<text x="256.8" y="70.7" transform="rotate(180 256.8 70.7)">o</text>
<text x="189.9" y="75">o</text>
<text x="189.9" y="76.8">o</text>
<text x="256.8" y="74.3" transform="rotate(180 256.8 74.3)">o</text>
<text x="256.8" y="76" transform="rotate(180 256.8 76)">o</text>
<text x="189.9" y="80.4">o</text>
<text x="189.9" y="82.1">o</text>
<text x="256.8" y="79.6" transform="rotate(180 256.8 79.6)">o</text>
<text x="256.8" y="81.4" transform="rotate(180 256.8 81.4)">o</text>
<text x="28.1" y="85.7">o</text>
<text x="189.9" y="85.7">o</text>
<text x="189.9" y="87.5">o</text>
<text x="256.8" y="88.5" transform="rotate(180 256.8 88.5)">o</text>
<text x="189.9" y="91">o</text>
<text x="189.9" y="92.8">o</text>
<text x="256.8" y="92" transform="rotate(180 256.8 92)">o</text>
<text x="256.8" y="93.8" transform="rotate(180 256.8 93.8)">o</text>
<text x="189.9" y="96.4">o</text>
<text x="189.9" y="98.1">o</text>
<text x="189.9" y="101.7">o</text>
<text x="189.9" y="103.5">o</text>
<text x="255.2" y="105.3">o</text>
<text x="255.2" y="107">o</text>
<text x="189.9" y="110.6">o</text>
<text x="189.9" y="112.4">o</text>
<text x="255.2" y="110.6">o</text>
<text x="255.2" y="112.4">o</text>
<text x="190.8" y="116.9" transform="rotate(180 190.8 116.9)">o</text>
<text x="190.8" y="118.7" transform="rotate(180 190.8 118.7)">o</text>
<text x="255.2" y="121.3">o</text>
<text x="255.2" y="123">o</text>
<text x="46.8" y="138.3" transform="rotate(180 46.8 138.3)">o</text>
<text x="134.1" y="145.4" transform="rotate(180 134.1 145.4)">o</text>
<text x="134.1" y="147.2" transform="rotate(180 134.1 147.2)">o</text>
<text x="85.9" y="154.3" transform="rotate(180 85.9 154.3)">o</text>
<text x="134.1" y="154.3" transform="rotate(180 134.1 154.3)">o</text>
<text x="85.9" y="156" transform="rotate(180 85.9 156)">o</text>
<text x="85.9" y="159.6" transform="rotate(180 85.9 159.6)">o</text>
<text x="134.1" y="156" transform="rotate(180 134.1 156)">o</text>
<text x="134.1" y="159.6" transform="rotate(180 134.1 159.6)">o</text>
<text x="85.9" y="164.9" transform="rotate(180 85.9 164.9)">o</text>
<text x="134.1" y="164.9" transform="rotate(180 134.1 164.9)">o</text>
<text x="85.9" y="170.3" transform="rotate(180 85.9 170.3)">o</text>
<text x="85.9" y="172" transform="rotate(180 85.9 172)">o</text>
<text x="85.9" y="179.2" transform="rotate(180 85.9 179.2)">o</text>
<text x="134.1" y="175.6" transform="rotate(180 134.1 175.6)">o</text>
<text x="134.1" y="177.4" transform="rotate(180 134.1 177.4)">o</text>
<text x="134.1" y="179.2" transform="rotate(180 134.1 179.2)">o</text>
<text x="85.9" y="180.9" transform="rotate(180 85.9 180.9)">o</text>
<text x="85.9" y="182.7" transform="rotate(180 85.9 182.7)">o</text>
<text x="85.9" y="184.5" transform="rotate(180 85.9 184.5)">o</text>
<text x="134.1" y="180.9" transform="rotate(180 134.1 180.9)">o</text>
</g>
<g font-size="1.6" fill="#004080">
<text x="102.3" y="27.4">TX0_LB1</text>
<text x="102.3" y="29.2">TX0_MB1</text>
<text x="102.3" y="25.6">TX0_HB</text>
<text x="116.5" y="29.2">GND_235</text>
<text x="116.5" y="27.4">GND_250</text>
<text x="116.5" y="25.6">GND_251</text>
<text x="102.3" y="30.9">TX0_LB2</text>
<text x="102.3" y="34.5">TX0_MB2</text>
<text x="116.5" y="30.9">GND_234</text>
<text x="102.3" y="38.1">TX0_MLB</text>
<text x="102.3" y="36.3">TX0_UHB</text>
<text x="205.4" y="38.1">XO_IN</text>
<text x="228.1" y="38.1">QLINK_CLK_M</text>
<text x="228.4" y="39.8">QLINK_CLK_P</text>
<text x="102.3" y="43.4">TX0_LAA</text>
<text x="205.4" y="46.9">W_GRFC_1</text>
<text x="205.4" y="45.2">W_GRFC_0</text>
<text x="229.5" y="43.4">QLINK_L0_M</text>
<text x="229.7" y="45.2">QLINK_L0_P</text>
<text x="102.3" y="48.7">TX1_UHB_5GLM</text>
<text x="102.3" y="50.5">TX1_5G</text>
<text x="205.4" y="50.5">W_GRFC_3</text>
<text x="205.4" y="52.3">W_GRFC_5</text>
<text x="205.4" y="48.7">W_GRFC_2</text>
<text x="229.5" y="48.7">QLINK_L3_M</text>
<text x="229.7" y="50.5">QLINK_L3_P</text>
<text x="102.3" y="54.1">TX1_HB1</text>
<text x="102.3" y="59.4">TX1_MHB</text>
<text x="102.3" y="55.8">TX1_MB1</text>
<text x="205.4" y="59.4">RFFE0_CLK</text>
<text x="205.4" y="54.1">W_GRFC_4</text>
<text x="229.5" y="59.4">QLINK_L5_M</text>
<text x="229.5" y="54.1">QLINK_L4_M</text>
<text x="229.7" y="55.8">QLINK_L4_P</text>
<text x="102.3" y="61.2">TX1_MLB</text>
<text x="205.4" y="61.2">RFFE0_DATA</text>
<text x="205.4" y="64.7">RFFE1_CLK</text>
<text x="229.5" y="64.7">QLINK_L6_M</text>
<text x="229.7" y="61.2">QLINK_L5_P</text>
<text x="102.3" y="71.8">TX2_HB_LAA</text>
<text x="102.3" y="68.3">TX2_5G</text>
<text x="102.3" y="66.5">TX2_5GLM</text>
<text x="205.4" y="70.1">RFFE2_CLK</text>
<text x="205.4" y="71.8">RFFE2_DATA</text>
<text x="205.4" y="66.5">RFFE1_DATA</text>
<text x="229.5" y="70.1">QLINK_L7_M</text>
<text x="229.7" y="71.8">QLINK_L7_P</text>
<text x="229.7" y="66.5">QLINK_L6_P</text>
<text x="205.4" y="77.2">RFFE3_DATA</text>
<text x="205.4" y="75.4">RFFE3_CLK</text>
<text x="229.5" y="75.4">QLINK_L1_M</text>
<text x="229.7" y="77.2">QLINK_L1_P</text>
<text x="205.4" y="80.7">W_GRFC_14</text>
<text x="205.4" y="82.5">W_GRFC_15</text>
<text x="229.5" y="80.7">QLINK_L2_M</text>
<text x="229.7" y="82.5">QLINK_L2_P</text>
<text x="205.4" y="86.1">RFFE5_CLK</text>
<text x="205.4" y="87.8">RFFE5_DATA</text>
<text x="226.6" y="89.6">WMSS_RESETN</text>
<text x="205.4" y="93.2">W_GRFC_19</text>
<text x="205.4" y="91.4">W_GRFC_18</text>
<text x="230" y="95">QLINK_REQ</text>
<text x="231.2" y="93.2">QLINK_EN</text>
<text x="205.4" y="96.7">RFFE7_CLK</text>
<text x="205.4" y="98.5">RFFE7_DATA</text>
<text x="225.4" y="100.3">ETDAC0_OUT1_M</text>
<text x="205.4" y="103.8">RFFE8_DATA</text>
<text x="205.4" y="102.1">RFFE8_CLK</text>
<text x="225.4" y="105.6">ETDAC0_OUT2_M</text>
<text x="225.7" y="102.1">ETDAC0_OUT1_P</text>
<text x="225.7" y="107.4">ETDAC0_OUT2_P</text>
<text x="205.4" y="112.7">W_GRFC_25</text>
<text x="205.4" y="111">W_GRFC_24</text>
<text x="225.4" y="111">ETDAC1_OUT1_M</text>
<text x="225.7" y="112.7">ETDAC1_OUT1_P</text>
<text x="205.4" y="118.1">GNSS_IN_L1</text>
<text x="205.4" y="119.8">GNSS_IN_L5</text>
<text x="225.4" y="116.3">ETDAC1_OUT2_M</text>
<text x="225.7" y="118.1">ETDAC1_OUT2_P</text>
<text x="225.4" y="121.6">ETDAC2_OUT1_M</text>
<text x="225.7" y="123.4">ETDAC2_OUT1_P</text>
<text x="225.4" y="127">ETDAC2_OUT2_M</text>
<text x="225.7" y="128.7">ETDAC2_OUT2_P</text>
<text x="100.5" y="146.5">FBRX_IN</text>
<text x="100.5" y="148.3">DNC</text>
<text x="113.8" y="146.5">DRXE</text>
<text x="113.9" y="148.3">DRXF</text>
<text x="100.5" y="155.4">PRX0</text>
<text x="114" y="155.4">DRX0</text>
<text x="100.5" y="159">PRX2</text>
<text x="100.5" y="157.2">PRX1</text>
<text x="100.5" y="160.7">PRX3</text>
<text x="114" y="159">DRX2</text>
<text x="114" y="157.2">DRX1</text>
<text x="114" y="160.7">DRX3</text>
<text x="100.5" y="166.1">PRX6</text>
<text x="100.5" y="167.9">PRX7</text>
<text x="100.5" y="164.3">PRX5</text>
<text x="100.5" y="162.5">PRX4</text>
<text x="114" y="167.9">DRX7</text>
<text x="114" y="166.1">DRX6</text>
<text x="114" y="164.3">DRX5</text>
<text x="114" y="162.5">DRX4</text>
<text x="100.5" y="173.2">PRX10</text>
<text x="100.5" y="169.6">PRX8</text>
<text x="100.5" y="171.4">PRXE</text>
<text x="113.1" y="173.2">DRX10</text>
<text x="114" y="169.6">DRX8</text>
<text x="114" y="171.4">DRX9</text>
<text x="100.5" y="175">PRX11</text>
<text x="100.5" y="176.7">PRX12</text>
<text x="100.5" y="178.5">PRX13</text>
<text x="113.1" y="175">DRX11</text>
<text x="113.1" y="176.7">DRX12</text>
<text x="113.1" y="178.5">DRX13</text>
<text x="100.5" y="185.6">PRX17</text>
<text x="100.5" y="183.9">PRX16</text>
<text x="100.5" y="180.3">PRX14</text>
<text x="100.5" y="182.1">PRX15</text>
<text x="113.1" y="182.1">DRX15</text>
<text x="113.1" y="180.3">DRX14</text>
</g>
<g font-size="1.6" fill="#000040">
<text x="144.4" y="25.3">&lt;75&gt; PMK8002_RF_CLK1</text>
<text x="261.2" y="37.7">QLINK_CLK_M</text>
<text x="261.2" y="39.5">QLINK_CLK_P</text>
<text x="273.1" y="39.5">&lt;75&gt;</text>
<text x="273.3" y="37.7">&lt;75&gt;</text>
<text x="261.2" y="43">QLINK_UL0_M</text>
<text x="261.2" y="44.8">QLINK_UL0_P</text>
<text x="273" y="44.8">&lt;75&gt;</text>
<text x="273.1" y="43">&lt;75&gt;</text>
<text x="261.2" y="48.4">QLINK_UL3_M</text>
<text x="261.2" y="50.1">QLINK_UL3_P</text>
<text x="261.2" y="53.7">QLINK_DL0_M</text>
<text x="273" y="50.1">&lt;75&gt;</text>
<text x="273.1" y="48.4">&lt;75&gt;</text>
<text x="273.1" y="53.7">&lt;75&gt;</text>
<text x="261.2" y="55.5">QLINK_DL0_P</text>
<text x="261.2" y="59">QLINK_DL3_M</text>
<text x="273" y="55.5">&lt;75&gt;</text>
<text x="273.1" y="59">&lt;75&gt;</text>
<text x="261.2" y="60.8">QLINK_DL3_P</text>
<text x="261.2" y="64.4">QLINK_DL4_M</text>
<text x="273" y="60.8">&lt;75&gt;</text>
<text x="273.1" y="64.4">&lt;75&gt;</text>
<text x="261.2" y="66.1">QLINK_DL4_P</text>
<text x="261.2" y="69.7">QLINK_DL5_M</text>
<text x="261.2" y="71.5">QLINK_DL5_P</text>
<text x="273" y="66.1">&lt;75&gt;</text>
<text x="273" y="71.5">&lt;75&gt;</text>
<text x="273.1" y="69.7">&lt;75&gt;</text>
<text x="261.2" y="75">QLINK_UDL1_M</text>
<text x="261.2" y="76.8">QLINK_UDL1_P</text>
<text x="274.2" y="76.8">&lt;75&gt;</text>
<text x="274.4" y="75">&lt;75&gt;</text>
<text x="261.2" y="80.4">QLINK_UDL2_M</text>
<text x="261.2" y="82.1">QLINK_UDL2_P</text>
<text x="274.2" y="82.1">&lt;75&gt;</text>
<text x="274.4" y="80.4">&lt;75&gt;</text>
<text x="261.2" y="89.3">QLINK0_WMSS_RESET_N</text>
<text x="282.2" y="89.3">&lt;75&gt;</text>
<text x="261.2" y="92.8">SDR_QLINK_EN</text>
<text x="261.2" y="94.6">SDR_QLINK_REQ</text>
<text x="274.7" y="92.8">&lt;75&gt;</text>
<text x="276" y="94.6">&lt;75&gt;</text>
<text x="168.9" y="117.7">&lt;24&gt; SDR_GNSS_IN1_L1</text>
<text x="168.9" y="119.5">&lt;24&gt; SDR_GNSS_IN0_L5</text>
<text x="27.6" y="139">&lt;6&gt; SDR_FBRX_IN0</text>
<text x="136.8" y="146.2">SDR_DRXE</text>
<text x="136.8" y="147.9">SDR_DRXF</text>
<text x="146.6" y="146.2">&lt;75&gt;</text>
<text x="146.6" y="147.9">&lt;75&gt;</text>
<text x="69.4" y="155">&lt;75&gt; SDR_PRX0</text>
<text x="136.8" y="155">SDR_DRX0</text>
<text x="146.4" y="155">&lt;75&gt;</text>
<text x="69.4" y="156.8">&lt;75&gt; SDR_PRX1</text>
<text x="69.4" y="160.4">&lt;75&gt; SDR_PRX3</text>
<text x="136.8" y="156.8">SDR_DRX1</text>
<text x="136.8" y="160.4">SDR_DRX3</text>
<text x="146.4" y="156.8">&lt;75&gt;</text>
<text x="146.4" y="160.4">&lt;75&gt;</text>
<text x="69.4" y="165.7">&lt;75&gt; SDR_PRX6</text>
<text x="136.8" y="165.7">SDR_DRX6</text>
<text x="146.4" y="165.7">&lt;75&gt;</text>
<text x="69.4" y="171">&lt;75&gt; SDR_PRXE</text>
<text x="69.4" y="172.8">&lt;75&gt; SDR_PRX10</text>
<text x="69.4" y="179.9">&lt;75&gt; SDR_PRX14</text>
<text x="136.8" y="176.4">SDR_DRX12</text>
<text x="136.8" y="178.2">SDR_DRX13</text>
<text x="136.8" y="179.9">SDR_DRX14</text>
<text x="147.3" y="176.4">&lt;75&gt;</text>
<text x="147.3" y="178.2">&lt;13&gt;</text>
<text x="147.3" y="179.9">&lt;75&gt;</text>
<text x="69.4" y="181.7">&lt;13&gt; SDR_PRX15</text>
<text x="69.4" y="183.5">&lt;13&gt; SDR_PRX16</text>
<text x="69.4" y="185.3">&lt;75&gt; SDR_PRX17</text>
<text x="136.8" y="181.7">SDR_DRX15</text>
<text x="147.3" y="181.7">&lt;13&gt;</text>
</g>
<g font-size="1.3">
<text x="30.8" y="1.3">5</text>
<text x="88.9" y="1.3">4</text>
<text x="147" y="1.3">3</text>
<text x="205" y="1.3">2</text>
<text x="263.1" y="1.3">1</text>
<text x=".5" y="28.4">D</text>
<text x="292.6" y="28.4">D</text>
<text x=".5" y="79.5">C</text>
<text x="292.6" y="79.5">C</text>
<text x=".5" y="130.6">B</text>
<text x="292.6" y="130.6">B</text>
<text x=".5" y="181.7">A</text>
<text x="292.6" y="181.7">A</text>
<text x="30.8" y="207.4">5</text>
<text x="88.9" y="207.4">4</text>
<text x="147" y="207.4">3</text>
<text x="205" y="207.4">2</text>
<text x="263.1" y="207.4">1</text>
</g>
</svg>
